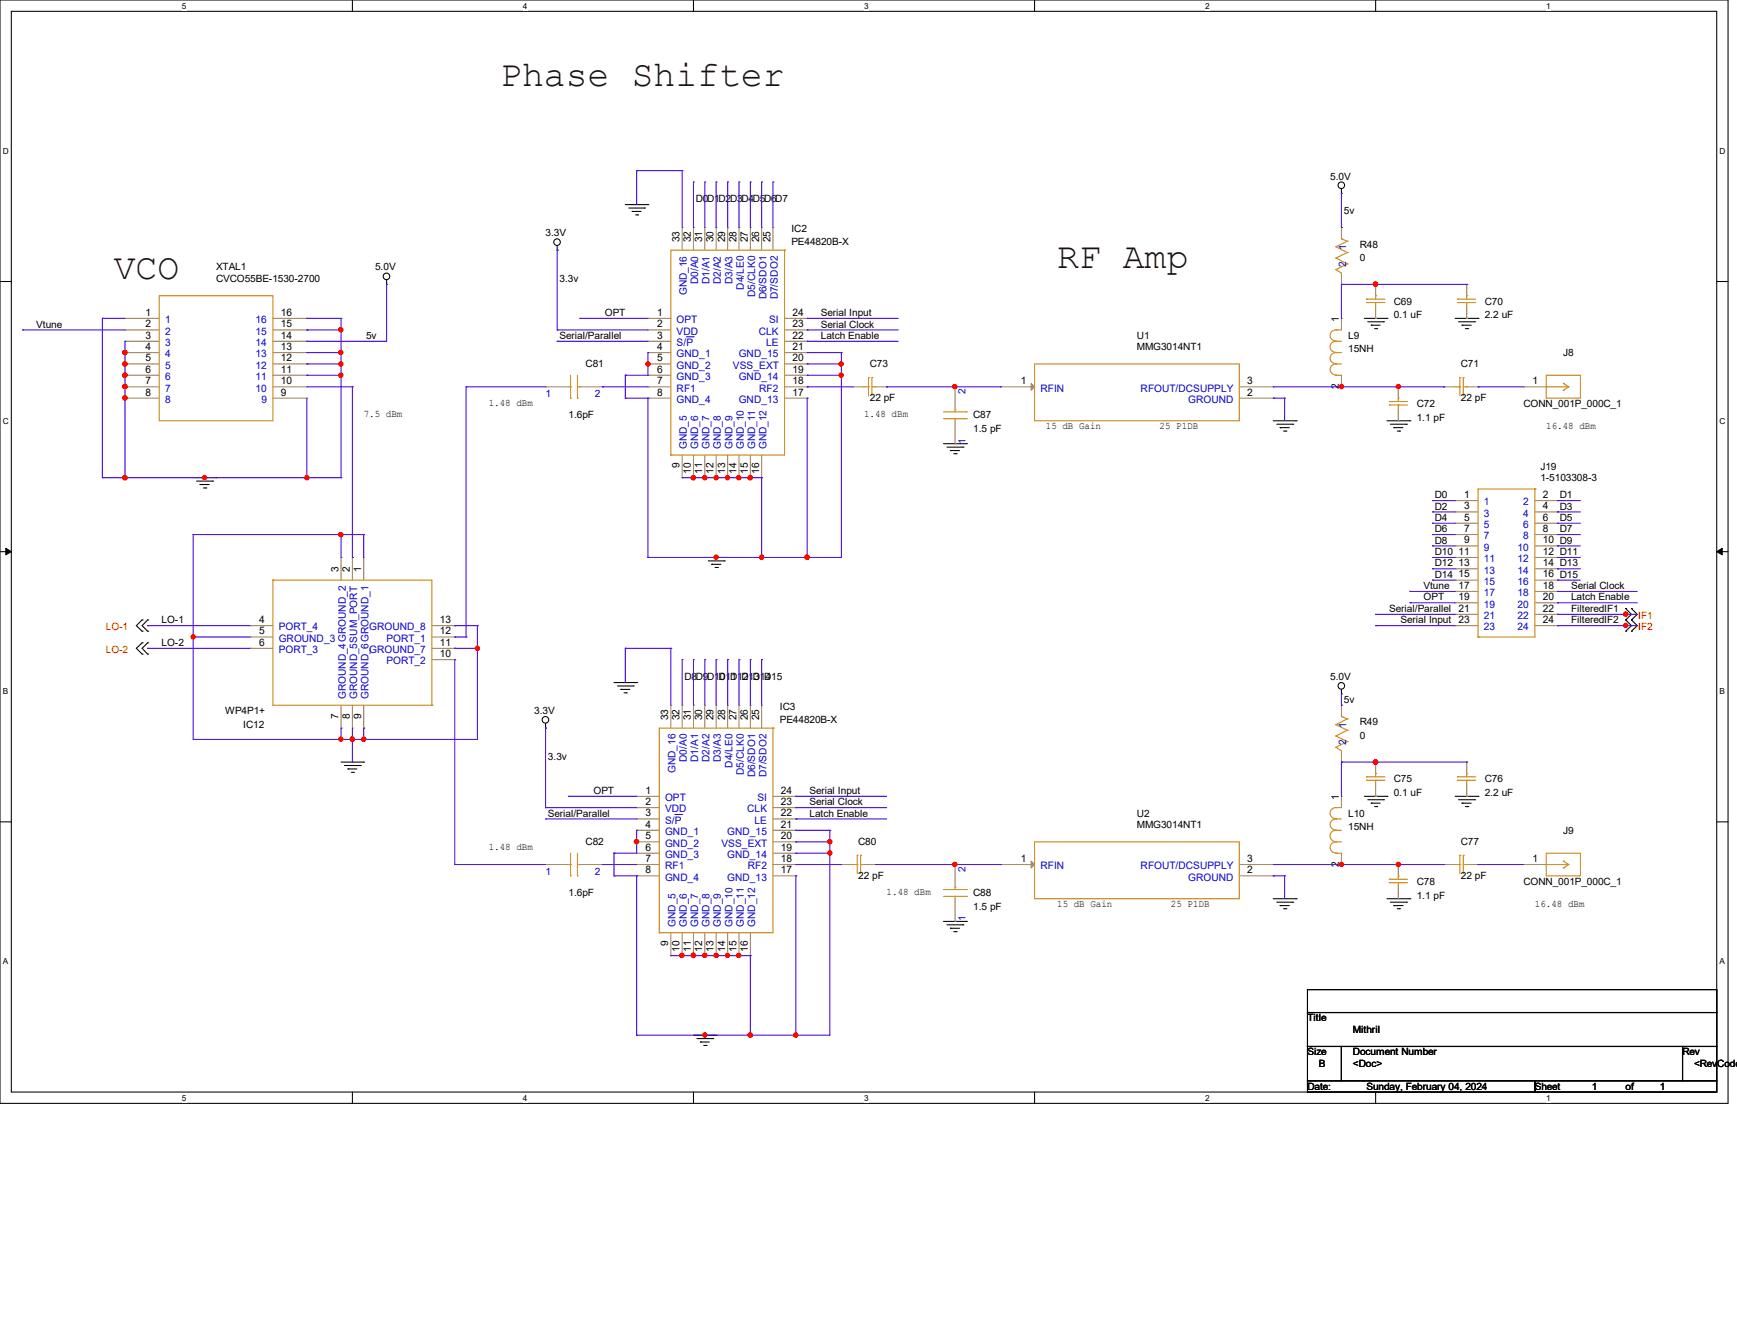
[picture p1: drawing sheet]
<svg xmlns="http://www.w3.org/2000/svg" width="279mm" height="216mm" viewBox="0 0 279 216" stroke-linecap="round" stroke-linejoin="round" font-family="sans-serif">
<path d="M0 0h278v177.4h-278zM1.8 1.8h274.3v173.8h-274.3z" fill="none" stroke="#000" stroke-width=".17"/>
<g fill="#fff">
<path d="M29.3 .2h.7v1.5h-.7z"/>
<path d="M29.3 175.8h.7v1.4h-.7z"/>
</g>
<path d="M56.7 0v1.8M56.7 175.6v1.8" fill="none" stroke="#000" stroke-width=".17"/>
<g fill="#fff">
<path d="M84.1 .2h.7v1.5h-.7z"/>
<path d="M84.1 175.8h.7v1.4h-.7z"/>
</g>
<path d="M111.5 0v1.8M111.5 175.6v1.8" fill="none" stroke="#000" stroke-width=".17"/>
<g fill="#fff">
<path d="M139 .2h.7v1.5h-.7z"/>
<path d="M139 175.8h.7v1.4h-.7z"/>
</g>
<path d="M166.4 0v1.8M166.4 175.6v1.8" fill="none" stroke="#000" stroke-width=".17"/>
<g fill="#fff">
<path d="M193.8 .2h.8v1.5h-.8z"/>
<path d="M193.8 175.8h.8v1.4h-.8z"/>
</g>
<path d="M221.3 0v1.8M221.3 175.6v1.8" fill="none" stroke="#000" stroke-width=".17"/>
<g fill="#fff">
<path d="M248.7 .2h.7v1.5h-.7z"/>
<path d="M248.7 175.8h.7v1.4h-.7z"/>
<path d="M.5 23.5h.9v1.5h-.9z"/>
<path d="M276.6 23.5h.9v1.5h-.9z"/>
<path d="M.5 67h.9v1.5h-.9z"/>
<path d="M276.6 67h.9v1.5h-.9z"/>
</g>
<path d="M0 45.3h1.8M276.1 45.3h1.9" fill="none" stroke="#000" stroke-width=".17"/>
<g fill="#fff">
<path d="M.5 110.4h.8v1.5h-.8z"/>
<path d="M276.6 110.4h.9v1.5h-.9z"/>
</g>
<path d="M0 88.7h1.8M276.1 88.7h1.9" fill="none" stroke="#000" stroke-width=".17"/>
<path d="M.9 88.1l.9 .6-.9 .5zM276.1 88.7l.9-.6v1.1z" fill="#000" stroke="#000" stroke-width=".16"/>
<g fill="#fff">
<path d="M.5 153.8h.8v1.5h-.8z"/>
<path d="M276.6 153.8h.9v1.5h-.9z"/>
</g>
<g fill="none" stroke="#000" stroke-width=".17">
<path d="M89.6 39.5v.7M100.6 32.9h3.6M101.1 33.4h2.6M101.7 34h.1M101.7 34h1.4M102.2 34.5h.4M102.6 34.5h.1M103.7 33.4h.1M104.2 32.9h.1M215.8 31.1h.1M215.8 30.4v.7M62.2 45.7h.1"/>
<path d="M62.2 45v.7M89.6 40.2h.1M219.5 51.2h3.6M220 51.7h2.5M220.6 52.3h.1M220.6 52.3h1.4M221.1 52.8h.3M221.4 52.8h.1M222.5 51.7h.1M223.1 51.2h.1M234.1 51.2h3.6M234.6 51.7h2.6"/>
<path d="M235.2 52.3h.1M235.2 52.3h1.4M235.7 52.8h.4M236.1 52.8h.1M237.2 51.7h.1M237.7 51.2h.1M31.1 76.8h3.7M31.6 77.3h2.6M32.2 77.9h.1M32.2 77.9h1.5M32.7 78.4h.4M33.1 78.4h.1"/>
<path d="M34.2 77.3h.1M34.8 76.8h.1M151.8 71.3h3.6M152.3 71.9h2.6M152.9 72.4h.1M152.9 72.4h1.4M153.4 72.9h.4M153.8 72.9h.1M154.9 71.9h.1M155.4 71.3h.1M204.8 67.6h3.7M205.4 68.2h2.5"/>
<path d="M205.9 68.7h.1M205.9 68.7h1.5M206.5 69.3h.3M206.8 69.3h.1M207.9 68.2h.1M208.5 67.6h.1M223.1 67.6h3.7M223.6 68.2h2.6M224.2 68.7h.1M224.2 68.7h1.5M224.7 69.3h.4M225.1 69.3h.1"/>
<path d="M226.2 68.2h.1M226.8 67.6h.1M22.9 99.7h.1M22.9 99.7l-1 .9 1 .9M23.7 99.7h.1M23.7 99.7l-.8 .9 .8 .9M113.4 89.6h3.7M113.9 90.2h2.6M114.5 90.7h.1M114.5 90.7h1.5M115 91.2h.4M115.4 91.2h.1"/>
<path d="M116.5 90.2h.1M117.1 89.6h.1M261.5 97.8h.1M261.5 99.7h.1M261.5 97.8l.9 1-.9 .9M261.5 99.7l.9 .9-.9 .9M262.4 97.8h.1M262.4 99.7h.1M262.4 97.8l1 1-1 .9M262.4 99.7l1 .9-1 .9M22.9 101.5h.1M22.9 103.3h.1"/>
<path d="M22.9 105.2h.1M22.9 103.3l-1 .9 1 1M23.7 101.5h.1M23.7 103.3h.1M23.7 105.2h.1M23.7 103.3l-.8 .9 .8 1M87.8 117.1h.1M87.8 116.3v.8M98.8 109.7h3.6M99.3 110.3h2.6M99.9 110.8h.1M99.9 110.8h1.4"/>
<path d="M100.4 111.4h.4M100.8 111.4h.1M101.9 110.3h.1M102.4 109.7h.1M215.8 111.5h.1M215.8 110.8v.7M261.5 101.5h.1M262.4 101.5h.1M0 132.1h1.8M54.9 122.5h3.6M55.4 123.1h2.6M56 123.6h.1"/>
<path d="M56 123.6h1.4M56.5 124.2h.4M56.9 124.2h.1M58 123.1h.1M58.5 122.5h.1M219.5 128h3.6M220 128.6h2.5M220.6 129.1h.1M220.6 129.1h1.4M221.1 129.7h.3M221.4 129.7h.1M222.5 128.6h.1"/>
<path d="M223.1 128h.1M234.1 128h3.6M234.6 128.6h2.6M235.2 129.1h.1M235.2 129.1h1.4M235.7 129.7h.4M236.1 129.7h.1M237.2 128.6h.1M237.7 128h.1M276.1 132.1h1.9M151.8 148.1h3.6M152.3 148.7h2.6"/>
<path d="M152.9 149.2h.1M152.9 149.2h1.4M153.4 149.8h.4M153.8 149.8h.1M154.9 148.7h.1M155.4 148.1h.1M204.8 144.5h3.7M205.4 145h2.5M205.9 145.6h.1M205.9 145.6h1.5M206.5 146.1h.3M206.8 146.1h.1"/>
<path d="M207.9 145h.1M208.5 144.5h.1M210.3 159.1h65.8v3.7h-65.8zM223.1 144.5h3.7M223.6 145h2.6M224.2 145.6h.1M224.2 145.6h1.5M224.7 146.1h.4M225.1 146.1h.1M226.2 145h.1M226.8 144.5h.1M111.5 166.4h3.7"/>
<path d="M112.1 167h2.5M112.6 167.5h.1M112.6 167.5h1.5M113.2 168.1h.4M113.6 168.1h.1M114.6 167h.1M115.2 166.4h.1M210.3 162.8h65.8v5.4h-65.8zM210.3 168.2h5.5v5.5h-5.5zM210.3 173.7h36.6v1.9h-36.6zM215.8 168.2h54.8v5.5h-54.8zM246.9 173.7h29.2v1.9h-29.2z"/>
<path d="M270.6 168.2h5.5v5.5h-5.5z"/>
<circle cx="89.6" cy="38.9" r=".53"/>
<circle cx="215.8" cy="29.8" r=".53"/>
<circle cx="62.2" cy="44.4" r=".53"/>
<circle cx="87.7" cy="115.7" r=".53"/>
<circle cx="215.8" cy="110.3" r=".53"/>
</g>
<g fill="none" stroke="#cc8006" stroke-width=".17">
<path d="M214.9 39.7h.1M214.9 39.7l1.8 .9M215.8 38.4h.1M215.8 38.4l.9 .4M216.7 38.8h.1M216.7 38.8l-1.8 .9M25.6 47.5h18.3v20.1h-18.3zM126.2 40.2h.1M126.2 40.2h-18.3v33M126.2 40.2v33h-18.3M166.4 58.5h32.9v9.1h-32.9zM214.9 58.5h.1"/>
<path d="M214.9 56.7h.1M214.9 53h.1M214.9 54.9h.1M214.9 41.5h.1M214.9 43.3h.1M214.9 58.5h.9M214.9 56.7h.9M214.9 53h.9M214.9 54.9h.9M214.9 41.5l1.8 .9M214.9 43.3l.9 .6M214.9 56.7a.89 .89 0 0 0-.9 .9 .89 .89 0 0 0 .9 .9"/>
<path d="M214.9 58.5a.89 .89 0 0 0-.9 .9 .89 .89 0 0 0 .9 .9M214.9 54.9a.89 .89 0 0 0-.9 .9 .89 .89 0 0 0 .9 .8M214.9 53a.89 .89 0 0 0-.9 .9 .89 .89 0 0 0 .9 .9M216.7 42.4h.1M216.7 40.6h.1M216.7 42.4l-1.8 .9M216.7 40.6l-1.8 .9M219.8 48.6h.1M219.8 48.1h.1M219.8 48.6h3M219.8 48.1h3M221.3 47.5h.1"/>
<path d="M221.3 48.6h.1M221.3 47.5v.6M221.3 48.6v.8M234.4 48.6h.1M234.4 48.1h.1M234.4 48.6h3M234.4 48.1h3M235.9 47.5h.1M235.9 48.6h.1M235.9 47.5v.6M235.9 48.6v.8M91.4 62.2h.4"/>
<path d="M91.8 64h.1M91.8 62.2h.1M91.8 60.3v3.7M92.9 64h.1M92.9 60.3v3.7M92.9 62.2h.4M93.3 62.2h.1M107.9 73.2h.1M139 62.2h.7M139.7 60.7h.1M139.7 62.2h.1M139.7 60.7v2.9"/>
<path d="M140.3 60.7h.1M140.3 62.2h.5M140.3 60.7v2.9M140.8 62.2h.1M151.8 67.3h3.6M151.8 66.2h3.6M153.6 67.3h.1M153.6 65.8h.1M153.6 65.8v.4M153.6 67.3v.3M155.4 67.3h.1M155.4 66.2h.1"/>
<path d="M214.9 60.3h.1M214.9 60.3h.9M223.5 65.1h.1M223.5 64.6h.1M223.5 65.1h2.9M223.5 64.6h2.9M224.9 64h.1M224.9 65.1h.1M224.9 64v.6M224.9 65.1v.7M234.1 62.2h.7M234.8 60.7h.1"/>
<path d="M234.8 62.2h.1M234.8 60.7v2.9M235.4 60.7h.1M235.4 62.2h.5M235.4 60.7v2.9M235.9 62.2h.1M246.9 78.6h.1M246.9 78.6h-9.2v23.8M246.9 78.6v23.8h-9.2M248.7 60.3h5.5v3.7h-5.5zM248.7 62.2h.1M248.7 62.2h3.6"/>
<path d="M251.5 61.6h.1M251.5 62.7h.1M251.5 61.6l.8 .6M252.3 62.2l-.8 .5M43.9 93.3h.1M43.9 93.3h25.6v20.1M43.9 93.3v20.1h25.6M69.5 113.4h.1M124.3 117.1h.1M124.3 117.1h-18.3v32.8M124.3 117.1v32.8h-18.3M214.9 118.3h.1"/>
<path d="M214.9 116.5h.1M214.9 118.3l1.8 .9M214.9 116.5l1.8 .9M215.8 115.2h.1M215.8 115.2l.9 .4M216.7 119.2h.1M216.7 117.4h.1M216.7 115.6h.1M216.7 119.2l-1.8 .9M216.7 117.4l-1.8 .9M216.7 115.6l-1.8 .9M237.7 102.4h.1"/>
<path d="M91.4 139h.4M91.8 139h.1M91.8 137.2v3.6M92.9 137.2v3.6M92.9 139h.4M93.3 139h.1M137.2 139h.7M137.9 137.5h.1M137.9 139h.1M137.9 137.5v3M138.4 137.5h.1M138.4 139h.6"/>
<path d="M138.4 137.5v3M139 139h.1M166.4 135.3h32.9v9.2h-32.9zM214.9 135.3h.1M214.9 133.5h.1M214.9 129.8h.1M214.9 137.2h.1M214.9 131.7h.1M214.9 120.1h.1M214.9 135.3h.9M214.9 133.5h.9M214.9 129.8h.9"/>
<path d="M214.9 137.2h.9M214.9 131.7h.9M214.9 120.1l.9 .6M214.9 133.5a.91 .91 0 0 0-.9 .9 .91 .91 0 0 0 .9 .9M214.9 135.3a.89 .89 0 0 0-.9 .9 .89 .89 0 0 0 .9 .9M214.9 131.7a.89 .89 0 0 0-.9 .8 .89 .89 0 0 0 .9 .9M214.9 129.8a.89 .89 0 0 0-.9 .9 .89 .89 0 0 0 .9 .9M219.8 125.4h.1M219.8 124.9h.1M219.8 125.4h3M219.8 124.9h3M221.3 124.3h.1"/>
<path d="M221.3 125.4h.1M221.3 124.3v.6M221.3 125.4v.8M234.1 139h.7M234.4 125.4h.1M234.4 124.9h.1M234.4 125.4h3M234.4 124.9h3M234.8 137.5h.1M234.8 139h.1M234.8 137.5v3M235.4 137.5h.1"/>
<path d="M235.4 137.5v3M235.4 139h.5M235.9 139h.1M235.9 124.3h.1M235.9 125.4h.1M235.9 124.3v.6M235.9 125.4v.8M248.7 137.2h5.5v3.6h-5.5zM248.7 139h.1M248.7 139h3.6M251.5 138.4h.1M251.5 139.5h.1"/>
<path d="M251.5 138.4l.8 .6M252.3 139l-.8 .5M91.8 140.8h.1M92.9 140.8h.1M106 149.9h.1M151.8 144.1h3.6M151.8 143h3.6M153.6 144.1h.1M153.6 142.6h.1M153.6 142.6v.4M153.6 144.1v.4M155.4 144.1h.1"/>
<path d="M155.4 143h.1M223.5 141.9h.1M223.5 141.4h.1M223.5 141.9h2.9M223.5 141.4h2.9M224.9 140.8h.1M224.9 141.9h.1M224.9 140.8v.6M224.9 141.9v.7"/>
</g>
<g fill="none" stroke="#a84" stroke-width=".17">
<path d="M109.7 36.6h.1M109.7 36.6v3.6M111.5 36.6h.1M111.5 36.6v3.6M113.4 36.6h.1M113.4 36.6v3.6M115.2 36.6h.1M115.2 36.6v3.6M117.1 36.6h.1M117.1 36.6v3.6M118.9 36.6h.1M118.9 36.6v3.6"/>
<path d="M120.7 36.6h.1M120.7 36.6v3.6M122.5 36.6h.1M122.5 36.6v3.6M124.3 36.6h.1M124.3 36.6v3.6M215.8 36.6h.1M215.8 36.6v1.8M20.1 51.2h.1M20.1 53h.1M20.1 54.9h.1M20.1 56.7h.1"/>
<path d="M20.1 58.5h.1M20.1 51.2h5.5M20.1 53h5.5M20.1 54.9h5.5M20.1 56.7h5.5M20.1 58.5h5.5M43.9 51.2h5.5M43.9 53h5.5M43.9 54.9h5.5M43.9 56.7h5.5M43.9 58.5h5.5M49.4 58.5h.1"/>
<path d="M49.4 56.7h.1M49.4 54.9h.1M49.4 53h.1M49.4 51.2h.1M104.2 51.2h.1M104.2 53h.1M104.2 54.9h.1M104.2 56.7h.1M104.2 58.5h.1M104.2 51.2h3.7M104.2 53h3.7M104.2 54.9h3.7"/>
<path d="M104.2 56.7h3.7M104.2 58.5h3.7M126.2 51.2h3.6M126.2 53h3.6M126.2 54.9h3.6M126.2 56.7h3.6M126.2 58.5h3.6M129.8 51.2h.1M129.8 53h.1M129.8 54.9h.1M129.8 56.7h.1M129.8 58.5h.1"/>
<path d="M215.8 51.2h.1M215.8 45.7h.1M215.8 43.9v1.8M215.8 51.2v1.8M221.3 51.2h.1M221.3 45.7h.1M221.3 45.7v1.8M221.3 49.4v1.8M235.9 51.2h.1M235.9 45.7h.1M235.9 45.7v1.8M235.9 49.4v1.8"/>
<path d="M20.1 60.3h.1M20.1 62.2h.1M20.1 64h.1M20.1 62.2h5.5M20.1 64h5.5M20.1 60.3h5.5M43.9 62.2h5.5M43.9 64h5.5M43.9 60.3h5.5M49.4 64h.1M49.4 62.2h.1M49.4 60.3h.1"/>
<path d="M87.8 62.2h.1M87.8 62.2h3.6M93.3 62.2h3.6M96.9 62.2h.1M104.2 60.3h.1M104.2 62.2h.1M104.2 64h.1M104.2 62.2h3.7M104.2 64h3.7M104.2 60.3h3.7M109.7 76.8h.1M109.7 73.2v3.6"/>
<path d="M111.5 76.8h.1M111.5 73.2v3.6M113.4 76.8h.1M113.4 73.2v3.6M115.2 76.8h.1M115.2 73.2v3.6M117.1 76.8h.1M117.1 73.2v3.6M118.9 76.8h.1M118.9 73.2v3.6M120.7 76.8h.1M120.7 73.2v3.6"/>
<path d="M122.5 76.8h.1M122.5 73.2v3.6M126.2 62.2h3.6M126.2 64h3.6M126.2 60.3h3.6M129.8 60.3h.1M129.8 62.2h.1M129.8 64h.1M137.2 62.2h.1M137.2 62.2h1.8M140.8 62.2h1.8M142.6 62.2h.1"/>
<path d="M153.6 71.3h.1M153.6 62.2h.1M153.6 62.2v3.6M153.6 67.6v3.7M160.9 62.2h.1M160.9 62.2h5.5M199.3 62.2h5.5M199.3 64h5.5M204.8 64h.1M204.8 62.2h.1M215.8 62.2h.1M215.8 60.3v1.9"/>
<path d="M224.9 67.6h.1M224.9 62.2h.1M224.9 62.2v1.8M224.9 65.8v1.8M232.2 62.2h.1M232.2 62.2h1.9M235.9 62.2h1.8M237.7 62.2h.1M245.1 62.2h.1M245.1 62.2h3.6M54.9 89.6h.1M54.9 89.6v3.7"/>
<path d="M56.7 89.6h.1M56.7 89.6v3.7M58.5 89.6h.1M58.5 89.6v3.7M234.1 80.5h.1M234.1 82.3h.1M234.1 84.1h.1M234.1 85.9h.1M234.1 87.8h.1M234.1 89.6h.1M234.1 91.4h.1M234.1 93.3h.1"/>
<path d="M234.1 95.1h.1M234.1 96.9h.1M234.1 98.8h.1M234.1 80.5h3.6M234.1 82.3h3.6M234.1 84.1h3.6M234.1 85.9h3.6M234.1 87.8h3.6M234.1 89.6h3.6M234.1 91.4h3.6M234.1 93.3h3.6M234.1 95.1h3.6"/>
<path d="M234.1 96.9h3.6M234.1 98.8h3.6M246.9 80.5h3.6M246.9 82.3h3.6M246.9 84.1h3.6M246.9 85.9h3.6M246.9 87.8h3.6M246.9 89.6h3.6M246.9 91.4h3.6M246.9 93.3h3.6M246.9 95.1h3.6M246.9 96.9h3.6"/>
<path d="M246.9 98.8h3.6M250.5 80.5h.1M250.5 82.3h.1M250.5 84.1h.1M250.5 85.9h.1M250.5 87.8h.1M250.5 89.6h.1M250.5 91.4h.1M250.5 93.3h.1M250.5 95.1h.1M250.5 96.9h.1M250.5 98.8h.1"/>
<path d="M40.2 100.6h.1M40.2 102.4h.1M40.2 104.2h.1M40.2 100.6h3.7M40.2 102.4h3.7M40.2 104.2h3.7M54.9 117.1h.1M54.9 113.4v3.7M56.7 117.1h.1M56.7 113.4v3.7M58.5 117.1h.1M58.5 113.4v3.7"/>
<path d="M69.5 100.6h3.7M69.5 102.4h3.7M69.5 104.2h3.7M69.5 106h3.7M73.2 106h.1M73.2 104.2h.1M73.2 102.4h.1M73.2 100.6h.1M107.9 113.4h.1M107.9 113.4v3.7M109.7 113.4h.1M109.7 113.4v3.7"/>
<path d="M111.5 113.4h.1M111.5 113.4v3.7M113.4 113.4h.1M113.4 113.4v3.7M115.2 113.4h.1M115.2 113.4v3.7M117.1 113.4h.1M117.1 113.4v3.7M118.9 113.4h.1M118.9 113.4v3.7M120.7 113.4h.1M120.7 113.4v3.7"/>
<path d="M122.5 113.4h.1M122.5 113.4v3.7M215.8 113.4h.1M215.8 113.4v1.8M234.1 100.6h.1M234.1 100.6h3.6M246.9 100.6h3.6M250.5 100.6h.1M87.8 139h.1M87.8 139h3.6M93.3 139h3.6M96.9 139h.1"/>
<path d="M102.4 128h.1M102.4 129.8h.1M102.4 131.7h.1M102.4 133.5h.1M102.4 135.3h.1M102.4 137.2h.1M102.4 139h.1M102.4 139h3.6M102.4 128h3.6M102.4 129.8h3.6M102.4 131.7h3.6M102.4 133.5h3.6"/>
<path d="M102.4 135.3h3.6M102.4 137.2h3.6M124.3 139h3.7M124.3 128h3.7M124.3 129.8h3.7M124.3 131.7h3.7M124.3 133.5h3.7M124.3 135.3h3.7M124.3 137.2h3.7M128 128h.1M128 129.8h.1M128 131.7h.1"/>
<path d="M128 133.5h.1M128 135.3h.1M128 137.2h.1M128 139h.1M135.3 139h.1M135.3 139h1.9M139 139h1.8M140.8 139h.1M153.6 139h.1M153.6 139v3.6M160.9 139h.1M160.9 139h5.5"/>
<path d="M199.3 139h5.5M204.8 139h.1M215.8 128h.1M215.8 139h.1M215.8 122.5h.1M215.8 120.7v1.8M215.8 128v1.8M215.8 137.2v1.8M221.3 128h.1M221.3 122.5h.1M221.3 122.5v1.8M221.3 126.2v1.8"/>
<path d="M224.9 139h.1M224.9 139v1.8M232.2 139h.1M232.2 139h1.9M235.9 128h.1M235.9 122.5h.1M235.9 139h1.8M235.9 122.5v1.8M235.9 126.2v1.8M237.7 139h.1M245.1 139h.1M245.1 139h3.6"/>
<path d="M102.4 140.8h.1M102.4 140.8h3.6M107.9 153.6h.1M107.9 149.9v3.7M109.7 153.6h.1M109.7 149.9v3.7M111.5 153.6h.1M111.5 149.9v3.7M113.4 153.6h.1M113.4 149.9v3.7M115.2 153.6h.1M115.2 149.9v3.7"/>
<path d="M117.1 153.6h.1M117.1 149.9v3.7M118.9 153.6h.1M118.9 149.9v3.7M120.7 153.6h.1M120.7 149.9v3.7M124.3 140.8h3.7M128 140.8h.1M153.6 148.1h.1M153.6 144.5v3.6M199.3 140.8h5.5M204.8 140.8h.1"/>
<path d="M224.9 144.5h.1M224.9 142.6v1.9"/>
</g>
<g fill="#a84" stroke="#a84" stroke-width=".17">
<path d="M165.9 61.6l.5 .6-.5 .5z"/>
<path d="M165.9 138.4l.5 .6-.5 .5z"/>
</g>
<path d="M110.4 54.1h1.1M111.5 54.1h.1M108.5 130.9h1.1M109.6 130.9h.1" fill="none" stroke="#00c" stroke-width=".16"/>
<g fill="none" stroke="#4200ff" stroke-width=".17">
<path d="M102.4 27.4h.1M102.4 27.4h7.3M102.4 27.4v5.5M109.7 27.4h.1M109.7 27.4v9.2M111.5 29.3h.1M111.5 29.3v7.3M113.4 29.3h.1M113.4 29.3v7.3M115.2 29.3h.1M115.2 29.3v7.3M117.1 29.3h.1"/>
<path d="M117.1 29.3v7.3M118.9 29.3h.1M118.9 29.3v7.3M120.7 29.3h.1M120.7 29.3v7.3M122.5 29.3h.1M122.5 29.3v7.3M124.3 29.3h.1M124.3 29.3v7.3M215.8 36.6h.1M215.8 31.1v5.5M3.6 53h.1"/>
<path d="M3.6 53h16.5M16.5 51.2h.1M16.5 51.2h3.6M16.5 51.2v25.6M20.1 54.9h.1M20.1 56.7h.1M20.1 58.5h.1M20.1 54.9v21.9M49.4 56.7h.1M49.4 58.5h.1M49.4 53h.1M49.4 51.2h.1"/>
<path d="M49.4 54.9h.1M49.4 53h5.5M49.4 51.2h5.5M49.4 56.7h5.5M49.4 58.5h5.5M54.9 56.7h.1M54.9 58.5h.1M54.9 53h.1M54.9 51.2h.1M54.9 51.2v25.6M62.2 45.7h.1M62.2 45.7v9.2h-12.8"/>
<path d="M89.6 54.9h.1M89.6 53h.1M89.6 40.2h.1M89.6 53h14.6M89.6 54.9h14.6M89.6 40.2v12.8M93.3 51.2h.1M93.3 51.2h10.9M104.2 56.7h.1M104.2 58.5h.1M104.2 56.7v3.6h-3.6M129.8 56.7h.1"/>
<path d="M129.8 58.5h.1M129.8 54.9h.1M129.8 53h.1M129.8 51.2h.1M129.8 53h14.7M129.8 51.2h14.7M129.8 56.7h5.5M129.8 58.5h5.5M129.8 54.9h14.7M135.3 56.7h.1M135.3 58.5h.1M135.3 56.7v32.9h-31.1"/>
<path d="M215.8 45.7h.1M215.8 45.7h20.1M215.8 45.7v5.5M221.3 45.7h.1M235.9 45.7h.1M16.5 76.8h.1M16.5 76.8h38.4M20.1 76.8h.1M20.1 60.3h.1M20.1 62.2h.1M20.1 64h.1M49.4 76.8h.1"/>
<path d="M49.4 60.3h.1M49.4 64v12.8M49.4 60.3h5.5M49.4 62.2h7.3M54.9 60.3h.1M54.9 76.8h.1M56.7 62.2h.1M56.7 62.2v27.4M75 62.2h.1M75 62.2h12.8M75 62.2v40.2M96.9 62.2h.1"/>
<path d="M96.9 62.2h7.3M100.6 60.3h.1M100.6 64h.1M100.6 60.3v3.7M100.6 64h3.6M104.2 64h.1M104.2 64v25.6M109.7 76.8h.1M109.7 76.8h12.8M111.5 76.8h.1M113.4 76.8h.1M115.2 76.8h.1"/>
<path d="M117.1 76.8h.1M118.9 76.8h.1M120.7 76.8h.1M122.5 76.8h.1M122.5 76.8v12.8M129.8 64h.1M129.8 60.3h.1M129.8 62.2h.1M129.8 60.3h5.5M129.8 62.2h7.4M129.8 64v25.6M135.3 60.3h.1"/>
<path d="M142.6 62.2h.1M142.6 62.2h18.3M160.9 62.2h.1M204.8 64h.1M204.8 64h1.8M204.8 62.2h27.4M206.6 64h.1M206.6 64v3.6M215.8 62.2h.1M224.9 62.2h.1M232.2 62.2h.1M237.7 62.2h.1"/>
<path d="M237.7 62.2h7.4M31.1 85.9h.1M31.1 85.9h27.4M31.1 85.9v33M54.9 85.9h.1M54.9 85.9v3.7M56.7 89.6h.1M58.5 85.9h.1M58.5 85.9v3.7M104.2 89.6h.1M115.2 89.6h.1M122.5 89.6h.1"/>
<path d="M129.8 89.6h.1M221.3 98.8h.1M221.3 98.8h12.8M226.8 95.1h.1M226.8 96.9h.1M226.8 95.1h7.3M226.8 96.9h7.3M230.4 80.5h.1M230.4 82.3h.1M230.4 84.1h.1M230.4 85.9h.1M230.4 87.8h.1"/>
<path d="M230.4 89.6h.1M230.4 91.4h.1M230.4 93.3h.1M230.4 89.6h3.7M230.4 80.5h3.7M230.4 82.3h3.7M230.4 84.1h3.7M230.4 85.9h3.7M230.4 87.8h3.7M230.4 91.4h3.7M230.4 93.3h3.7M250.5 80.5h.1"/>
<path d="M250.5 82.3h.1M250.5 84.1h.1M250.5 85.9h.1M250.5 87.8h.1M250.5 89.6h.1M250.5 91.4h.1M250.5 93.3h.1M250.5 95.1h.1M250.5 96.9h.1M250.5 98.8h.1M250.5 89.6h3.7M250.5 80.5h3.7"/>
<path d="M250.5 82.3h3.7M250.5 84.1h3.7M250.5 85.9h3.7M250.5 87.8h3.7M250.5 91.4h3.7M250.5 93.3h3.7M250.5 95.1h12.9M250.5 96.9h12.9M250.5 98.8h12.9M261.5 98.8h.1M23.7 100.6h.1M23.7 104.2h.1"/>
<path d="M23.7 104.2h16.5M23.7 100.6h16.5M31.1 102.4h.1M31.1 118.9h.1M31.1 102.4h9.1M54.9 117.1h.1M54.9 118.9h.1M54.9 117.1v1.8M56.7 118.9h.1M56.7 117.1v5.4M58.5 117.1h.1M58.5 118.9h.1"/>
<path d="M58.5 117.1v1.8M73.2 102.4h.1M73.2 104.2h.1M73.2 100.6h.1M73.2 106h.1M73.2 104.2h3.6M73.2 100.6h3.6M73.2 102.4h1.8M73.2 106v33M75 102.4h.1M76.8 104.2h.1M76.8 100.6h.1"/>
<path d="M76.8 100.6v18.3h-45.7M87.8 117.1h.1M87.8 117.1v12.7M100.6 104.2h.1M100.6 104.2v5.5M100.6 104.2h7.3M107.9 104.2h.1M107.9 104.2v9.2M109.7 106h.1M109.7 106v7.4M111.5 106h.1M111.5 106v7.4"/>
<path d="M113.4 106h.1M113.4 106v7.4M115.2 106h.1M115.2 106v7.4M117.1 106h.1M117.1 106v7.4M118.9 106h.1M118.9 106v7.4M120.7 106h.1M120.7 106v7.4M122.5 106h.1M122.5 106v7.4"/>
<path d="M215.8 113.4h.1M215.8 111.5v1.9M221.3 100.6h.1M221.3 100.6h12.8M250.5 100.6h.1M250.5 100.6h12.9M261.5 100.6h.1M56.7 122.5h.1M73.2 139h.1M73.2 139h14.6M87.8 129.8h.1M87.8 131.7h.1"/>
<path d="M87.8 129.8h14.6M87.8 131.7h14.6M91.4 128h.1M91.4 128h11M96.9 139h.1M96.9 139h5.5M98.8 137.2h.1M98.8 137.2v3.6M102.4 133.5h.1M102.4 135.3h.1M102.4 133.5v3.7h-3.6M128 128h.1"/>
<path d="M128 129.8h.1M128 131.7h.1M128 133.5h.1M128 135.3h.1M128 137.2h.1M128 139h.1M128 128h14.6M128 129.8h14.6M128 131.7h14.6M128 133.5h5.5M128 135.3h5.5M128 137.2h5.5"/>
<path d="M128 139h7.3M133.5 133.5h.1M133.5 135.3h.1M133.5 137.2h.1M133.5 133.5v32.9h-31.1M140.8 139h20.1M153.6 139h.1M160.9 139h.1M204.8 139h27.4M215.8 139h.1M215.8 122.5h.1M215.8 122.5v5.5"/>
<path d="M215.8 122.5h20.1M221.3 122.5h.1M224.9 139h.1M232.2 139h.1M235.9 122.5h.1M237.7 139h.1M237.7 139h7.4M98.8 140.8h.1M98.8 140.8h3.6M102.4 140.8h.1M102.4 140.8v25.6M107.9 153.6h.1"/>
<path d="M107.9 153.6h12.8M109.7 153.6h.1M111.5 153.6h.1M113.4 153.6h.1M115.2 153.6h.1M117.1 153.6h.1M118.9 153.6h.1M120.7 153.6h.1M120.7 153.6v12.8M128 140.8h.1M128 140.8v25.6M204.8 140.8h.1"/>
<path d="M204.8 140.8h1.8M206.6 140.8h.1M206.6 140.8v3.7M102.4 166.4h.1M113.4 166.4h.1M120.7 166.4h.1M128 166.4h.1"/>
</g>
<g fill="#f00" stroke="#f00" stroke-width=".17">
<circle cx="20.1" cy="56.7" r=".36"/>
<circle cx="20.1" cy="60.3" r=".36"/>
<circle cx="20.1" cy="58.5" r=".36"/>
<circle cx="20.1" cy="62.1" r=".36"/>
<circle cx="20.1" cy="76.8" r=".36"/>
<circle cx="20.1" cy="64" r=".36"/>
<circle cx="32.9" cy="76.8" r=".34"/>
<circle cx="49.4" cy="76.8" r=".34"/>
<circle cx="54.8" cy="60.3" r=".34"/>
<circle cx="54.8" cy="58.5" r=".34"/>
<circle cx="54.8" cy="56.7" r=".34"/>
<circle cx="54.8" cy="53" r=".34"/>
<circle cx="111.5" cy="76.8" r=".36"/>
<circle cx="113.4" cy="76.8" r=".34"/>
<circle cx="115.2" cy="76.8" r=".34"/>
<circle cx="117" cy="76.8" r=".34"/>
<circle cx="120.7" cy="76.8" r=".36"/>
<circle cx="118.8" cy="76.8" r=".34"/>
<circle cx="115.2" cy="89.6" r=".34"/>
<circle cx="104.2" cy="58.5" r=".34"/>
<circle cx="129.8" cy="89.6" r=".36"/>
<circle cx="122.5" cy="89.6" r=".34"/>
<circle cx="135.3" cy="60.3" r=".34"/>
<circle cx="135.3" cy="58.5" r=".34"/>
<circle cx="102.4" cy="135.3" r=".36"/>
<circle cx="133.5" cy="135.3" r=".34"/>
<circle cx="133.5" cy="137.1" r=".34"/>
<circle cx="128" cy="166.4" r=".34"/>
<circle cx="111.5" cy="153.6" r=".36"/>
<circle cx="109.7" cy="153.6" r=".34"/>
<circle cx="115.2" cy="153.6" r=".34"/>
<circle cx="113.4" cy="153.6" r=".34"/>
<circle cx="118.8" cy="153.6" r=".34"/>
<circle cx="117" cy="153.6" r=".34"/>
<circle cx="120.7" cy="166.4" r=".36"/>
<circle cx="113.4" cy="166.4" r=".34"/>
<circle cx="153.6" cy="62.1" r=".34"/>
<circle cx="215.8" cy="62.1" r=".34"/>
<circle cx="215.8" cy="139" r=".34"/>
<circle cx="221.3" cy="45.7" r=".36"/>
<circle cx="224.9" cy="62.1" r=".34"/>
<circle cx="221.3" cy="122.5" r=".36"/>
<circle cx="224.9" cy="139" r=".34"/>
<circle cx="153.6" cy="139" r=".34"/>
<circle cx="261.5" cy="100.5" r=".34"/>
<circle cx="261.5" cy="98.7" r=".34"/>
<circle cx="56.7" cy="118.8" r=".36"/>
<circle cx="58.5" cy="118.8" r=".34"/>
<circle cx="76.8" cy="104.2" r=".34"/>
<circle cx="54.8" cy="118.8" r=".34"/>
<circle cx="54.8" cy="85.9" r=".34"/>
<circle cx="31.1" cy="102.4" r=".34"/>
</g>
<g font-size="5.9" fill="#400000">
<text x="80.5" y="13.8">Phase Shifter</text>
<text x="18.3" y="44.9">VCO</text>
<text x="170.1" y="43.1">RF Amp</text>
</g>
<g font-size="1.7">
<text x="109.3" y="38.9" transform="rotate(-90 109.3 38.9)">33</text>
<text x="111.1" y="38.9" transform="rotate(-90 111.1 38.9)">32</text>
<text x="112.9" y="38.9" transform="rotate(-90 112.9 38.9)">31</text>
<text x="114.8" y="38.9" transform="rotate(-90 114.8 38.9)">30</text>
<text x="116.6" y="38.9" transform="rotate(-90 116.6 38.9)">29</text>
<text x="118.4" y="38.9" transform="rotate(-90 118.4 38.9)">28</text>
<text x="120.3" y="38.9" transform="rotate(-90 120.3 38.9)">27</text>
<text x="122.1" y="38.9" transform="rotate(-90 122.1 38.9)">26</text>
<text x="123.9" y="38.9" transform="rotate(-90 123.9 38.9)">25</text>
<text x="23.4" y="50.8">1</text>
<text x="23.4" y="52.6">2</text>
<text x="45.2" y="52.6">15</text>
<text x="45.2" y="50.8">16</text>
<text x="105.7" y="50.8">1</text>
<text x="105.7" y="52.6">2</text>
<text x="127.5" y="50.8">24</text>
<text x="127.5" y="52.6">23</text>
<text x="215.4" y="51.8" transform="rotate(-90 215.4 51.8)">1</text>
<text x="23.4" y="54.4">3</text>
<text x="23.4" y="56.3">4</text>
<text x="23.4" y="58.1">5</text>
<text x="23.4" y="59.9">6</text>
<text x="45.2" y="59.9">11</text>
<text x="45.2" y="58.1">12</text>
<text x="45.2" y="56.3">13</text>
<text x="45.2" y="54.4">14</text>
<text x="105.7" y="54.4">3</text>
<text x="105.7" y="56.3">4</text>
<text x="105.7" y="58.1">5</text>
<text x="105.7" y="59.9">6</text>
<text x="127.5" y="54.4">22</text>
<text x="127.5" y="56.3">21</text>
<text x="127.5" y="58.1">20</text>
<text x="127.5" y="59.9">19</text>
<text x="23.4" y="61.8">7</text>
<text x="23.4" y="63.6">8</text>
<text x="45.2" y="63.6">9</text>
<text x="45.2" y="61.8">10</text>
<text x="105.7" y="61.8">7</text>
<text x="105.7" y="63.6">8</text>
<text x="127.5" y="61.8">18</text>
<text x="127.5" y="63.6">17</text>
<text x="164.2" y="61.8">1</text>
<text x="200.6" y="63.6">2</text>
<text x="200.6" y="61.8">3</text>
<text x="215.4" y="62.5" transform="rotate(-90 215.4 62.5)">2</text>
<text x="246.5" y="61.8">1</text>
<text x="109.3" y="75.3" transform="rotate(-90 109.3 75.3)">9</text>
<text x="111.1" y="76.2" transform="rotate(-90 111.1 76.2)">10</text>
<text x="112.9" y="76.2" transform="rotate(-90 112.9 76.2)">11</text>
<text x="114.8" y="76.2" transform="rotate(-90 114.8 76.2)">12</text>
<text x="116.6" y="76.2" transform="rotate(-90 116.6 76.2)">13</text>
<text x="118.4" y="76.2" transform="rotate(-90 118.4 76.2)">14</text>
<text x="120.3" y="76.2" transform="rotate(-90 120.3 76.2)">15</text>
<text x="122.1" y="76.2" transform="rotate(-90 122.1 76.2)">16</text>
<text x="235.5" y="80.1">1</text>
<text x="235.5" y="81.9">3</text>
<text x="235.5" y="83.7">5</text>
<text x="248.2" y="80.1">2</text>
<text x="248.2" y="81.9">4</text>
<text x="248.2" y="83.7">6</text>
<text x="234.6" y="89.2">11</text>
<text x="235.5" y="85.5">7</text>
<text x="235.5" y="87.3">9</text>
<text x="248.2" y="85.5">8</text>
<text x="248.2" y="87.3">10 D9</text>
<text x="248.2" y="89.2">12 D11</text>
<text x="54.4" y="92" transform="rotate(-90 54.4 92)">3</text>
<text x="56.3" y="92" transform="rotate(-90 56.3 92)">2</text>
<text x="58.1" y="92" transform="rotate(-90 58.1 92)">1</text>
<text x="234.6" y="91">13</text>
<text x="234.6" y="92.8">15</text>
<text x="234.6" y="94.7">17</text>
<text x="248.2" y="91">14 D13</text>
<text x="248.2" y="92.8">16 D15</text>
<text x="248.2" y="94.7">18</text>
<text x="41.7" y="100.2">4</text>
<text x="41.7" y="102">5</text>
<text x="70.7" y="102">12</text>
<text x="70.7" y="100.2">13</text>
<text x="234.6" y="96.5">19</text>
<text x="234.6" y="98.3">21</text>
<text x="248.2" y="96.5">20</text>
<text x="248.2" y="98.3">22</text>
<text x="248.2" y="100.2">24</text>
<text x="41.7" y="103.8">6</text>
<text x="70.7" y="105.6">10</text>
<text x="70.7" y="103.8">11</text>
<text x="54.4" y="115.5" transform="rotate(-90 54.4 115.5)">7</text>
<text x="56.3" y="115.5" transform="rotate(-90 56.3 115.5)">8</text>
<text x="58.1" y="115.5" transform="rotate(-90 58.1 115.5)">9</text>
<text x="107.5" y="115.8" transform="rotate(-90 107.5 115.8)">33</text>
<text x="109.3" y="115.8" transform="rotate(-90 109.3 115.8)">32</text>
<text x="111.1" y="115.8" transform="rotate(-90 111.1 115.8)">31</text>
<text x="112.9" y="115.8" transform="rotate(-90 112.9 115.8)">30</text>
<text x="114.8" y="115.8" transform="rotate(-90 114.8 115.8)">29</text>
<text x="116.6" y="115.8" transform="rotate(-90 116.6 115.8)">28</text>
<text x="118.4" y="115.8" transform="rotate(-90 118.4 115.8)">27</text>
<text x="120.3" y="115.8" transform="rotate(-90 120.3 115.8)">26</text>
<text x="122.1" y="115.8" transform="rotate(-90 122.1 115.8)">25</text>
<text x="103.8" y="127.6">1</text>
<text x="103.8" y="129.4">2</text>
<text x="103.8" y="131.2">3</text>
<text x="125.6" y="127.6">24</text>
<text x="125.6" y="129.4">23</text>
<text x="125.6" y="131.2">22</text>
<text x="215.4" y="128.6" transform="rotate(-90 215.4 128.6)">1</text>
<text x="103.8" y="133.1">4</text>
<text x="103.8" y="134.9">5</text>
<text x="103.8" y="136.7">6</text>
<text x="125.6" y="133.1">21</text>
<text x="125.6" y="134.9">20</text>
<text x="125.6" y="136.7">19</text>
<text x="103.8" y="138.6">7</text>
<text x="103.8" y="140.4">8</text>
<text x="125.6" y="138.6">18</text>
<text x="125.6" y="140.4">17</text>
<text x="164.2" y="138.6">1</text>
<text x="200.6" y="140.4">2</text>
<text x="200.6" y="138.6">3</text>
<text x="215.4" y="139.3" transform="rotate(-90 215.4 139.3)">2</text>
<text x="246.5" y="138.6">1</text>
<text x="107.5" y="152.1" transform="rotate(-90 107.5 152.1)">9</text>
<text x="109.3" y="153" transform="rotate(-90 109.3 153)">10</text>
<text x="111.1" y="153" transform="rotate(-90 111.1 153)">11</text>
<text x="112.9" y="153" transform="rotate(-90 112.9 153)">12</text>
<text x="114.8" y="153" transform="rotate(-90 114.8 153)">13</text>
<text x="116.6" y="153" transform="rotate(-90 116.6 153)">14</text>
<text x="118.4" y="153" transform="rotate(-90 118.4 153)">15</text>
<text x="120.3" y="153" transform="rotate(-90 120.3 153)">16</text>
</g>
<g font-size="1.7" fill="#00c">
<text x="216.5" y="40.2" transform="rotate(-90 216.5 40.2)">1</text>
<text x="110.5" y="47.5" transform="rotate(-90 110.5 47.5)">GND_16</text>
<text x="112.3" y="45.7" transform="rotate(-90 112.3 45.7)">D0/A0</text>
<text x="114.1" y="45.7" transform="rotate(-90 114.1 45.7)">D1/A1</text>
<text x="116" y="45.7" transform="rotate(-90 116 45.7)">D2/A2</text>
<text x="117.8" y="45.7" transform="rotate(-90 117.8 45.7)">D3/A3</text>
<text x="119.6" y="46.6" transform="rotate(-90 119.6 46.6)">D4/LE0</text>
<text x="121.5" y="47.8" transform="rotate(-90 121.5 47.8)">D5/CLK0</text>
<text x="216.5" y="43" transform="rotate(-90 216.5 43)">2</text>
<text x="26.5" y="51.9">1</text>
<text x="26.5" y="53.8">2</text>
<text x="41.1" y="53.8">15</text>
<text x="41.1" y="51.9">16</text>
<text x="108.8" y="51.9">OPT</text>
<text x="108.8" y="53.8">VDD</text>
<text x="122" y="53.8">CLK</text>
<text x="123.3" y="48.1" transform="rotate(-90 123.3 48.1)">D6/SDO1</text>
<text x="123.7" y="51.9">SI</text>
<text x="125.1" y="48.1" transform="rotate(-90 125.1 48.1)">D7/SDO2</text>
<text x="26.5" y="55.6">3</text>
<text x="26.5" y="57.4">4</text>
<text x="26.5" y="59.3">5</text>
<text x="41.1" y="59.3">12</text>
<text x="41.1" y="57.4">13</text>
<text x="41.1" y="55.6">14</text>
<text x="108.8" y="55.6">S/P</text>
<text x="108.8" y="57.4">GND_1</text>
<text x="108.8" y="59.3">GND_2</text>
<text x="117.9" y="59.3">VSS_EXT</text>
<text x="118.8" y="57.4">GND_15</text>
<text x="123.2" y="55.6">LE</text>
<text x="26.5" y="61.1">6</text>
<text x="26.5" y="63">7</text>
<text x="26.5" y="64.8">8</text>
<text x="41.1" y="63">10</text>
<text x="41.1" y="61.1">11</text>
<text x="42" y="64.8">9</text>
<text x="108.8" y="61.1">GND_3</text>
<text x="108.8" y="63">RF1</text>
<text x="108.8" y="64.8">GND_4</text>
<text x="118.8" y="61.1">GND_14</text>
<text x="118.8" y="64.8">GND_13</text>
<text x="122.1" y="63">RF2</text>
<text x="167.3" y="63">RFIN</text>
<text x="183.5" y="63">RFOUT/DCSUPPLY</text>
<text x="191.1" y="64.8">GROUND</text>
<text x="110.5" y="72.2" transform="rotate(-90 110.5 72.2)">GND_5</text>
<text x="112.3" y="72.2" transform="rotate(-90 112.3 72.2)">GND_6</text>
<text x="114.1" y="72.2" transform="rotate(-90 114.1 72.2)">GND_7</text>
<text x="116" y="72.2" transform="rotate(-90 116 72.2)">GND_8</text>
<text x="117.8" y="72.2" transform="rotate(-90 117.8 72.2)">GND_9</text>
<text x="119.6" y="72.2" transform="rotate(-90 119.6 72.2)">GND_10</text>
<text x="121.5" y="72.2" transform="rotate(-90 121.5 72.2)">GND_11</text>
<text x="123.3" y="72.2" transform="rotate(-90 123.3 72.2)">GND_12</text>
<text x="238.7" y="81.2">1</text>
<text x="238.7" y="83.1">3</text>
<text x="245" y="81.2">2</text>
<text x="245" y="83.1">4</text>
<text x="238.7" y="84.9">5</text>
<text x="238.7" y="86.7">7</text>
<text x="238.7" y="88.5">9</text>
<text x="244.1" y="88.5">10</text>
<text x="245" y="84.9">6</text>
<text x="245" y="86.7">8</text>
<text x="238.7" y="90.4">11</text>
<text x="238.7" y="92.2">13</text>
<text x="238.7" y="94">15</text>
<text x="238.7" y="95.8">17</text>
<text x="244.1" y="90.4">12</text>
<text x="244.1" y="92.2">14</text>
<text x="244.1" y="94">16</text>
<text x="244.1" y="95.8">18</text>
<text x="44.8" y="101.3">PORT_4</text>
<text x="59.4" y="101.3">GROUND_8</text>
<text x="238.7" y="97.7">19</text>
<text x="238.7" y="99.5">21</text>
<text x="238.7" y="101.3">23</text>
<text x="244.1" y="97.7">20</text>
<text x="244.1" y="99.5">22</text>
<text x="244.1" y="101.3">24</text>
<text x="44.8" y="103.2">GROUND_3</text>
<text x="44.8" y="105">PORT_3</text>
<text x="59.4" y="105">GROUND_7</text>
<text x="62.1" y="106.8">PORT_2</text>
<text x="62.1" y="103.2">PORT_1</text>
<text x="55.6" y="112.4" transform="rotate(-90 55.6 112.4)">GROUND_4GROUND_2</text>
<text x="57.4" y="112.4" transform="rotate(-90 57.4 112.4)">GROUND_5SUM_PORT</text>
<text x="59.3" y="112.4" transform="rotate(-90 59.3 112.4)">GROUND_6GROUND_1</text>
<text x="216.5" y="119.8" transform="rotate(-90 216.5 119.8)">2</text>
<text x="216.5" y="117" transform="rotate(-90 216.5 117)">1</text>
<text x="108.7" y="124.3" transform="rotate(-90 108.7 124.3)">GND_16</text>
<text x="110.5" y="122.5" transform="rotate(-90 110.5 122.5)">D0/A0</text>
<text x="112.3" y="122.5" transform="rotate(-90 112.3 122.5)">D1/A1</text>
<text x="114.1" y="122.5" transform="rotate(-90 114.1 122.5)">D2/A2</text>
<text x="116" y="122.5" transform="rotate(-90 116 122.5)">D3/A3</text>
<text x="117.8" y="123.4" transform="rotate(-90 117.8 123.4)">D4/LE0</text>
<text x="119.6" y="124.6" transform="rotate(-90 119.6 124.6)">D5/CLK0</text>
<text x="121.5" y="125" transform="rotate(-90 121.5 125)">D6/SDO1</text>
<text x="123.3" y="125" transform="rotate(-90 123.3 125)">D7/SDO2</text>
<text x="107" y="128.8">OPT</text>
<text x="107" y="130.6">VDD</text>
<text x="120.2" y="130.6">CLK</text>
<text x="121.8" y="128.8">SI</text>
<text x="107" y="132.4">S/P</text>
<text x="107" y="134.2">GND_1</text>
<text x="107" y="136.1">GND_2</text>
<text x="107" y="137.9">GND_3</text>
<text x="116" y="136.1">VSS_EXT</text>
<text x="117" y="134.2">GND_15</text>
<text x="117" y="137.9">GND_14</text>
<text x="121.4" y="132.4">LE</text>
<text x="107" y="139.7">RF1</text>
<text x="107" y="141.6">GND_4</text>
<text x="117" y="141.6">GND_13</text>
<text x="120.3" y="139.7">RF2</text>
<text x="167.3" y="139.7">RFIN</text>
<text x="183.5" y="139.7">RFOUT/DCSUPPLY</text>
<text x="191.1" y="141.6">GROUND</text>
<text x="108.7" y="149" transform="rotate(-90 108.7 149)">GND_5</text>
<text x="110.5" y="149" transform="rotate(-90 110.5 149)">GND_6</text>
<text x="112.3" y="149" transform="rotate(-90 112.3 149)">GND_7</text>
<text x="114.1" y="149" transform="rotate(-90 114.1 149)">GND_8</text>
<text x="116" y="149" transform="rotate(-90 116 149)">GND_9</text>
<text x="117.8" y="149" transform="rotate(-90 117.8 149)">GND_10</text>
<text x="119.6" y="149" transform="rotate(-90 119.6 149)">GND_11</text>
<text x="121.5" y="149" transform="rotate(-90 121.5 149)">GND_12</text>
</g>
<g font-size="1.6">
<text x="213.9" y="28.9">5.0V</text>
<text x="111.9" y="32.5">D0D1D2D3D4D5D6D7</text>
<text x="216.2" y="34.4">5v</text>
<text x="87.8" y="38">3.3V</text>
<text x="127.3" y="37.3">IC2</text>
<text x="127.3" y="39.5">PE44820B-X</text>
<text x="218.7" y="39.8">R48</text>
<text x="34.8" y="43.5">XTAL1</text>
<text x="34.8" y="45.3">CVCO55BE-1530-2700</text>
<text x="60.3" y="43.5">5.0V</text>
<text x="90" y="45.3">3.3v</text>
<text x="218.7" y="42">0</text>
<text x="5.8" y="52.7">Vtune</text>
<text x="97.3" y="50.8">OPT</text>
<text x="132" y="52.7">Serial Clock</text>
<text x="132" y="50.8">Serial Input</text>
<text x="224.2" y="51.2">0.1 uF</text>
<text x="224.2" y="49">C69</text>
<text x="238.8" y="51.2">2.2 uF</text>
<text x="238.8" y="49">C70</text>
<text x="58.9" y="54.5">5v</text>
<text x="90" y="54.5">Serial/Parallel</text>
<text x="94.2" y="59.1">C81</text>
<text x="132" y="54.5">Latch Enable</text>
<text x="139.9" y="59.1">C73</text>
<text x="182.9" y="54.5">U1</text>
<text x="182.9" y="56.3">MMG3014NT1</text>
<text x="216.9" y="56.6">15NH</text>
<text x="216.9" y="54.5">L9</text>
<text x="235" y="59.1">C71</text>
<text x="251.5" y="57.2">J8</text>
<text x="78.6" y="65.3">1.48 dBm</text>
<text x="139.9" y="64.5">22 pF</text>
<text x="227.9" y="65.4">C72</text>
<text x="235" y="64.5">22 pF</text>
<text x="245.1" y="65.4">CONN_001P_000C_1</text>
<text x="58.5" y="67.1">7.5 dBm</text>
<text x="91.4" y="67.3">1.6pF</text>
<text x="139" y="67.1">1.48 dBm</text>
<text x="156.5" y="67.3">C87</text>
<text x="156.5" y="69.5">1.5 pF</text>
<text x="168.2" y="68.9">15 dB Gain</text>
<text x="186.5" y="68.9">25 P1DB</text>
<text x="227.9" y="67.6">1.1 pF</text>
<text x="248.7" y="68.9">16.48 dBm</text>
<text x="247.8" y="75.5">J19</text>
<text x="247.8" y="77.3">1-5103308-3</text>
<text x="230.8" y="80.1">D0</text>
<text x="230.8" y="81.9">D2</text>
<text x="230.8" y="83.7">D4</text>
<text x="250.9" y="80.1">D1</text>
<text x="250.9" y="81.9">D3</text>
<text x="250.9" y="83.7">D5</text>
<text x="230.8" y="85.6">D6</text>
<text x="230.8" y="87.4">D8</text>
<text x="230.8" y="89.2">D10</text>
<text x="250.9" y="85.6">D7</text>
<text x="229" y="94.7">Vtune</text>
<text x="230.8" y="91.1">D12</text>
<text x="230.8" y="92.9">D14</text>
<text x="252.7" y="94.7">Serial Clock</text>
<text x="26" y="100.2">LO-1</text>
<text x="223.5" y="98.4">Serial/Parallel</text>
<text x="225.3" y="100.2">Serial Input 23</text>
<text x="229" y="96.5">OPT</text>
<text x="252.7" y="96.5">Latch Enable</text>
<text x="252.7" y="98.4">FilteredIF1</text>
<text x="252.7" y="100.2">FilteredIF2</text>
<text x="26" y="103.8">LO-2</text>
<text x="110.1" y="109.3">D8D9D10</text>
<text x="115.6" y="109.3">D11</text>
<text x="117.4" y="109.3">D12</text>
<text x="119.3" y="109.3">D13</text>
<text x="121.1" y="109.3">D14</text>
<text x="122.9" y="109.3">D15</text>
<text x="213.9" y="109.3">5.0V</text>
<text x="216.2" y="113">5v</text>
<text x="36.2" y="114.8">WP4P1+</text>
<text x="39.1" y="117">IC12</text>
<text x="85.9" y="114.8">3.3V</text>
<text x="125.4" y="114.1">IC3</text>
<text x="125.4" y="116.3">PE44820B-X</text>
<text x="218.7" y="118.8">0</text>
<text x="218.7" y="116.6">R49</text>
<text x="88.1" y="122.1">3.3v</text>
<text x="224.2" y="125.8">C75</text>
<text x="238.8" y="125.8">C76</text>
<text x="88.1" y="131.3">Serial/Parallel</text>
<text x="95.5" y="127.6">OPT</text>
<text x="130.2" y="127.6">Serial Input</text>
<text x="130.2" y="129.5">Serial Clock</text>
<text x="130.2" y="131.3">Latch Enable</text>
<text x="182.9" y="131.3">U2</text>
<text x="216.9" y="131.3">L10</text>
<text x="224.2" y="128">0.1 uF</text>
<text x="238.8" y="128">2.2 uF</text>
<text x="78.6" y="136.6">1.48 dBm</text>
<text x="94.2" y="135.8">C82</text>
<text x="138" y="135.8">C80</text>
<text x="182.9" y="133.1">MMG3014NT1</text>
<text x="216.9" y="133.5">15NH</text>
<text x="235" y="135.8">C77</text>
<text x="251.5" y="134">J9</text>
<text x="138" y="141.4">22 pF</text>
<text x="142.6" y="143.9">1.48 dBm</text>
<text x="227.9" y="142.2">C78</text>
<text x="235" y="141.4">22 pF</text>
<text x="245.1" y="142.2">CONN_001P_000C_1</text>
<text x="91.4" y="144.1">1.6pF</text>
<text x="156.5" y="144.1">C88</text>
<text x="156.5" y="146.3">1.5 pF</text>
<text x="170.1" y="145.8">15 dB Gain</text>
<text x="188.3" y="145.8">25 P1DB</text>
<text x="227.9" y="144.4">1.1 pF</text>
<text x="246.9" y="145.8">16.48 dBm</text>
<text x="210.3" y="164.2">Title</text>
<text x="217.6" y="166">Mithril</text>
<text x="210.3" y="169.7">Size</text>
<text x="212.1" y="171.5">B</text>
<text x="217.6" y="169.7">Document Number</text>
<text x="217.6" y="171.5">&lt;Doc&gt;</text>
<text x="270.6" y="169.7">Rev</text>
<text x="272.5" y="171.5">&lt;RevCode&gt;</text>
<text x="210.3" y="175.2">Date:</text>
<text x="219.8" y="175.2">Sunday, February 04, 2024</text>
<text x="246.9" y="175.2">Sheet</text>
<text x="256" y="175.2">1</text>
<text x="261.5" y="175.2">of</text>
<text x="267" y="175.2">1</text>
</g>
<g font-size="1.6" fill="#00c">
<text x="87.8" y="63.8">1</text>
<text x="95.7" y="63.8">2</text>
<text x="155.3" y="63.4" transform="rotate(-90 155.3 63.4)">2</text>
<text x="155.3" y="71.3" transform="rotate(-90 155.3 71.3)">1</text>
<text x="87.8" y="140.6">1</text>
<text x="95.7" y="140.6">2</text>
<text x="155.3" y="140.2" transform="rotate(-90 155.3 140.2)">2</text>
<text x="155.3" y="148.1" transform="rotate(-90 155.3 148.1)">1</text>
</g>
<g font-size="1.6" fill="#f00">
<text x="17" y="101.3">LO-1</text>
<text x="263.5" y="99.4">IF1</text>
<text x="263.5" y="101.3">IF2</text>
<text x="17" y="104.9">LO-2</text>
</g>
<g font-size="1.3">
<text x="29.3" y="1.4">5</text>
<text x="84.1" y="1.4">4</text>
<text x="139" y="1.4">3</text>
<text x="193.8" y="1.4">2</text>
<text x="248.7" y="1.4">1</text>
<text x=".5" y="24.7">D</text>
<text x="276.6" y="24.7">D</text>
<text x=".5" y="68.2">C</text>
<text x="276.6" y="68.2">C</text>
<text x=".5" y="111.6">B</text>
<text x="276.6" y="111.6">B</text>
<text x=".5" y="155">A</text>
<text x="276.6" y="155">A</text>
<text x="29.3" y="177">5</text>
<text x="84.1" y="177">4</text>
<text x="139" y="177">3</text>
<text x="193.8" y="177">2</text>
<text x="248.7" y="177">1</text>
</g>
</svg>
